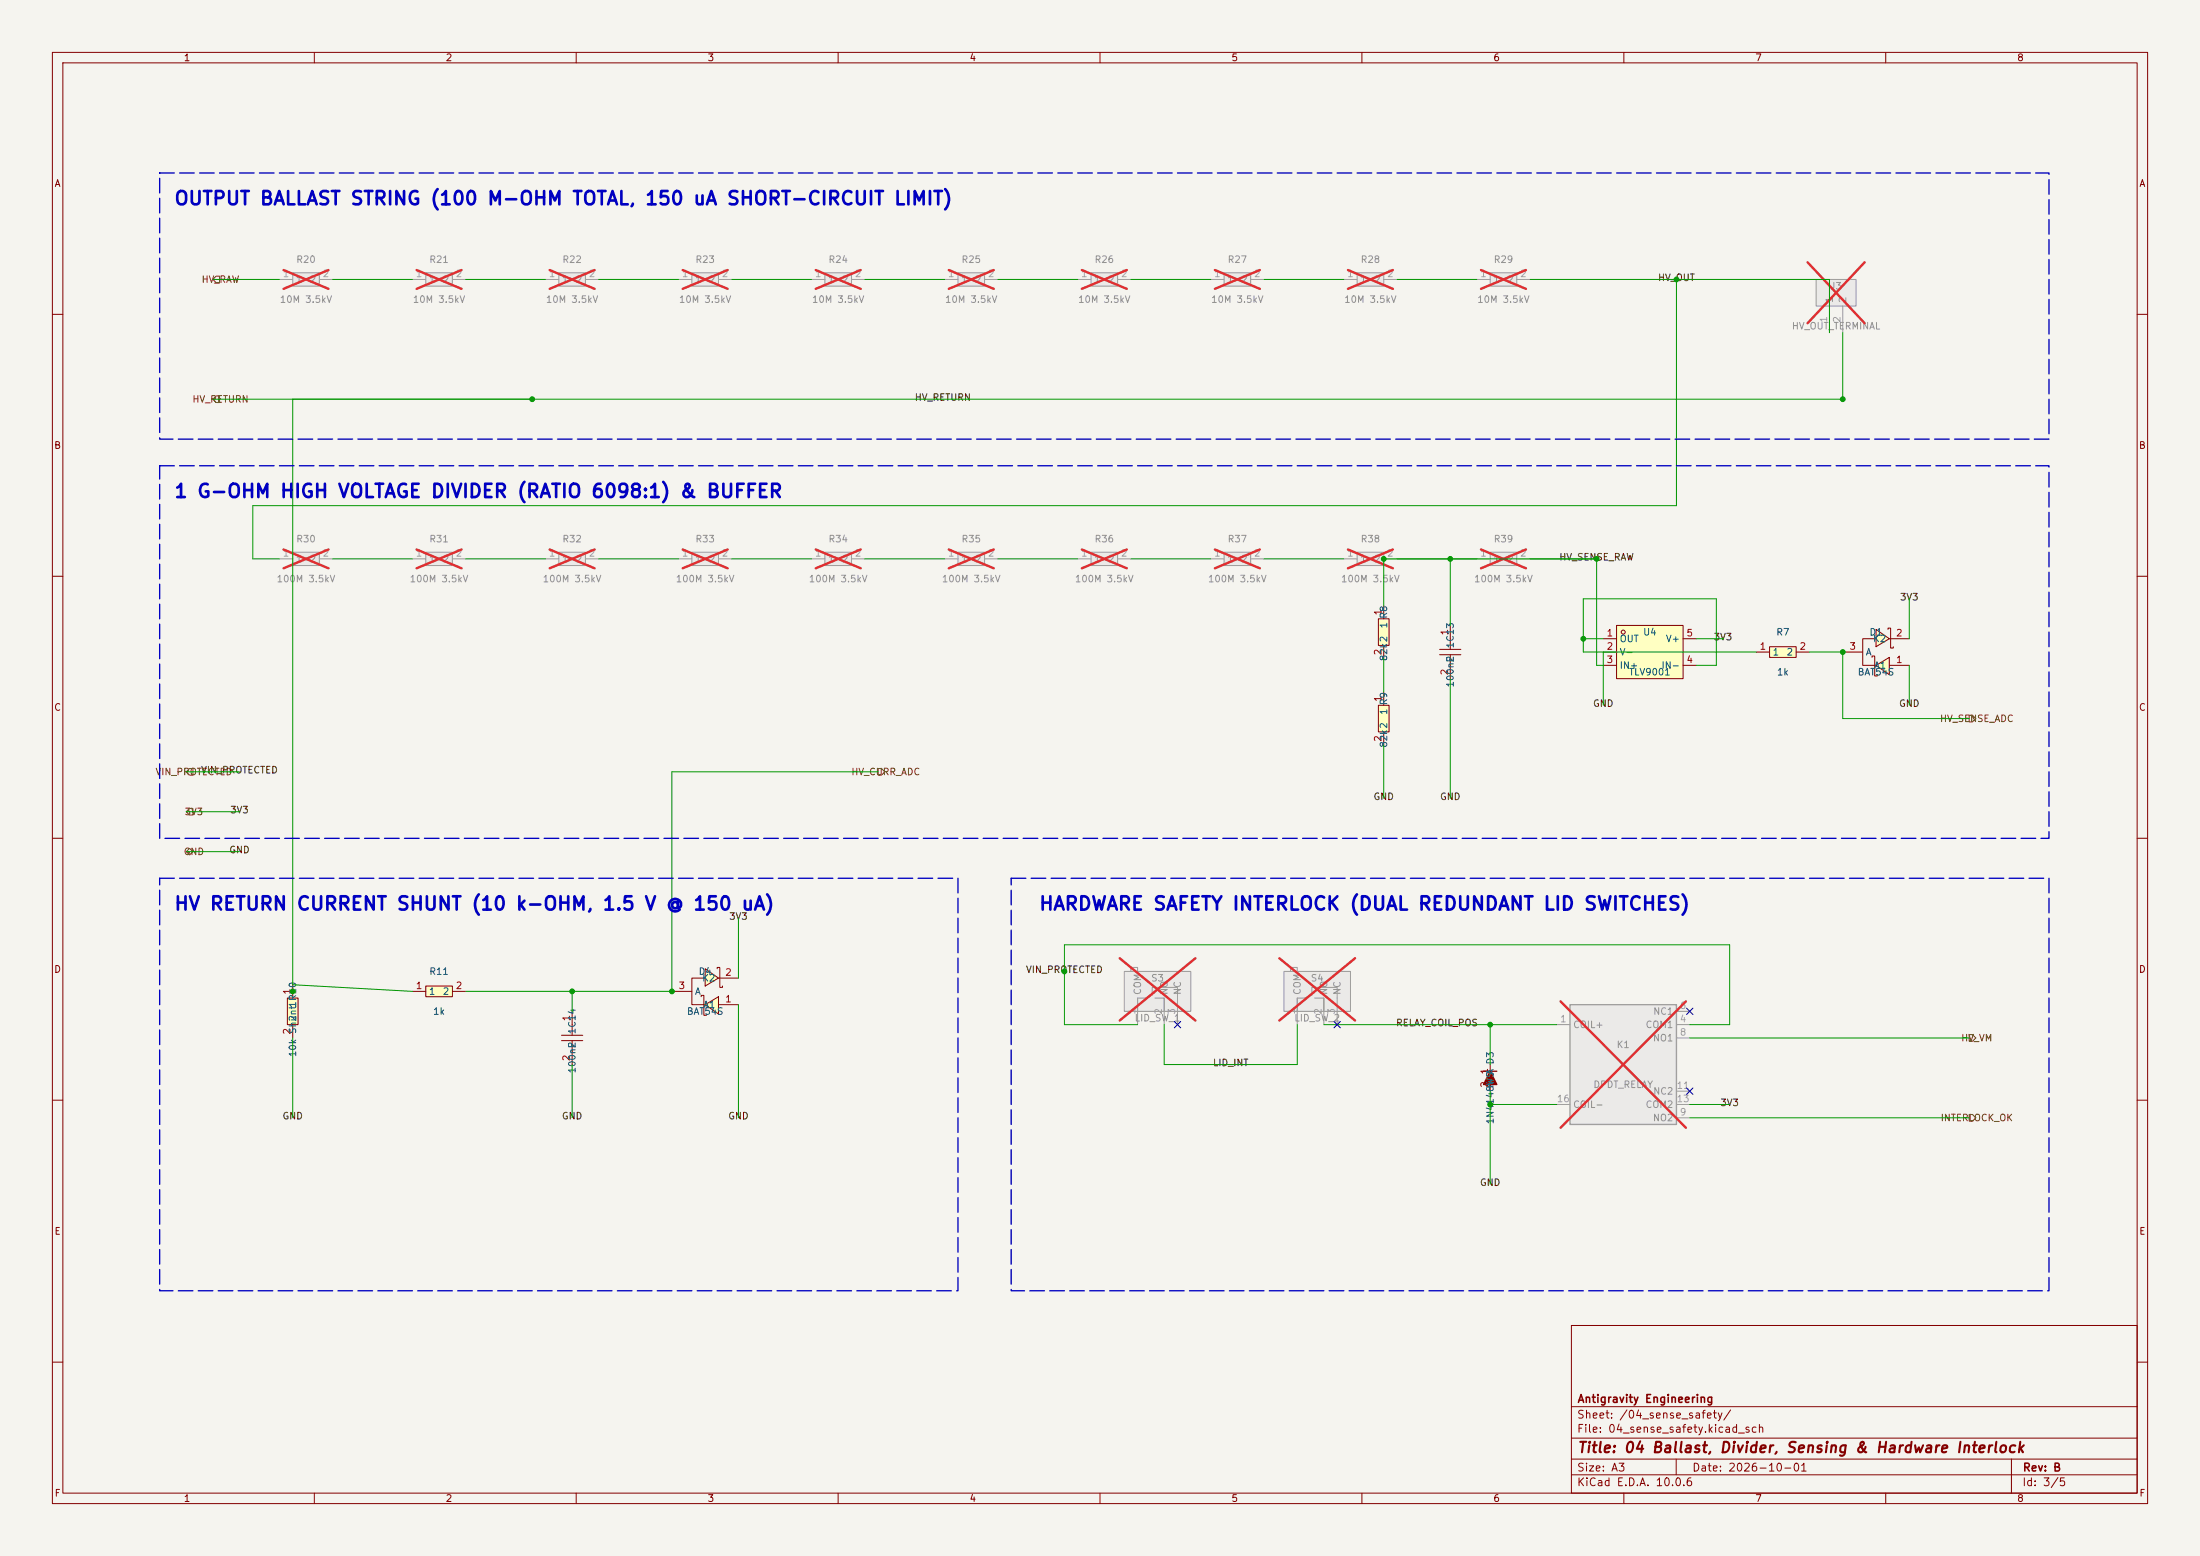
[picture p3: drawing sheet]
<svg xmlns="http://www.w3.org/2000/svg" width="420mm" height="297mm" viewBox="0 0 420 297" stroke-linecap="round" stroke-linejoin="round" font-family="sans-serif">
<path d="M0 0h420v297h-420z" fill="#f5f4ef" stroke="#f5f4ef" stroke-width=".19"/>
<g fill="none" stroke="#840000" stroke-width=".19">
<path d="M10 10h400v277h-400zM12 12h396v273h-396zM60 10v2M110 10v2M160 10v2M210 10v2M260 10v2M310 10v2M360 10v2M10 60h2M408 60h2M10 110h2"/>
<path d="M408 110h2M10 160h2M408 160h2M10 210h2M408 210h2M300 253h108v32h-108zM10 260h2M300 278.5h108M300 274.5h108M300 268.5h108M320 278.5v3M384 278.5v6.5"/>
<path d="M408 260h2M60 285v2M110 285v2M160 285v2M210 285v2M260 285v2M300 281.5h108M310 285v2M360 285v2"/>
</g>
<path d="M284.5 52.1h5.1v2.5h-5.1z" fill="#ebeae8"/>
<path d="M281.9 53.3h2.6M284.5 52.1h5.1v2.5h-5.1zM289.6 53.3h2.5" fill="none" stroke="#9c9b98" stroke-width=".19"/>
<path d="M282.7 51.5l8.6 3.6M291.3 51.5l-8.6 3.6" fill="none" stroke="#e12e31" stroke-width=".46"/>
<g fill="#ffffc2">
<path d="M134.6 191.8l2.6-1.6v3.4z"/>
<path d="M134.6 184.9l2.6 1.8-2.6 1.5z"/>
</g>
<path d="M107.2 197.6h4M107.2 198.6h4M109.2 193v4.6M109.2 198.6v4.6M128.3 189.2h3.8M133.9 190.2v-.2h.5v3.8h.5v-.2M134.6 191.8l2.6-1.6v3.4zM134.6 186.7h-2.5v5.1h2.5M134.6 184.9l2.6 1.8-2.6 1.5zM136.9 184.9v-.2h.5v3.8h.5v-.3M137.2 191.8h3.8M137.2 186.7h3.8" fill="none" stroke="#840000" stroke-width=".19"/>
<path d="M81.3 188.2h5.1v2h-5.1z" fill="#ffffc2"/>
<path d="M78.7 189.2h2.6M81.3 188.2h5.1v2h-5.1zM86.4 189.2h2.5" fill="none" stroke="#840000" stroke-width=".19"/>
<path d="M299.7 191.8h20.3v22.8h-20.3z" fill="#ebeae8"/>
<path d="M299.7 191.8h20.3v22.8h-20.3z" fill="none" stroke="#9c9b98" stroke-width=".25"/>
<path d="M297.2 195.6h2.5M320 195.6h2.6M320 193h2.6M320 198.1h2.6M297.2 210.8h2.5M320 213.4h2.6M320 208.3h2.6M320 210.8h2.6" fill="none" stroke="#9c9b98" stroke-width=".19"/>
<path d="M297.9 191.1l23.9 24.2M321.8 191.1l-23.9 24.2" fill="none" stroke="#e12e31" stroke-width=".46"/>
<path d="M54.9 190.5h2v5.1h-2z" fill="#ffffc2"/>
<path d="M54.9 190.5h2v5.1h-2zM55.9 188v2.5M55.9 195.6v2.5" fill="none" stroke="#840000" stroke-width=".19"/>
<path d="M208.3 52.1h5.1v2.5h-5.1z" fill="#ebeae8"/>
<path d="M205.7 53.3h2.6M208.3 52.1h5.1v2.5h-5.1zM213.4 53.3h2.5" fill="none" stroke="#9c9b98" stroke-width=".19"/>
<path d="M206.5 51.5l8.6 3.6M215.1 51.5l-8.6 3.6" fill="none" stroke="#e12e31" stroke-width=".46"/>
<path d="M233.7 52.1h5.1v2.5h-5.1z" fill="#ebeae8"/>
<path d="M231.1 53.3h2.6M233.7 52.1h5.1v2.5h-5.1zM238.8 53.3h2.5" fill="none" stroke="#9c9b98" stroke-width=".19"/>
<path d="M231.9 51.5l8.6 3.6M240.5 51.5l-8.6 3.6" fill="none" stroke="#e12e31" stroke-width=".46"/>
<path d="M132.1 52.1h5.1v2.5h-5.1z" fill="#ebeae8"/>
<path d="M129.5 53.3h2.6M132.1 52.1h5.1v2.5h-5.1zM137.2 53.3h2.5" fill="none" stroke="#9c9b98" stroke-width=".19"/>
<path d="M130.3 51.5l8.6 3.6M138.9 51.5l-8.6 3.6" fill="none" stroke="#e12e31" stroke-width=".46"/>
<path d="M157.5 52.1h5.1v2.5h-5.1z" fill="#ebeae8"/>
<path d="M154.9 53.3h2.6M157.5 52.1h5.1v2.5h-5.1zM162.6 53.3h2.5" fill="none" stroke="#9c9b98" stroke-width=".19"/>
<path d="M155.7 51.5l8.6 3.6M164.3 51.5l-8.6 3.6" fill="none" stroke="#e12e31" stroke-width=".46"/>
<path d="M233.7 105.4h5.1v2.6h-5.1z" fill="#ebeae8"/>
<path d="M231.1 106.7h2.6M233.7 105.4h5.1v2.6h-5.1zM238.8 106.7h2.5" fill="none" stroke="#9c9b98" stroke-width=".19"/>
<path d="M231.9 104.9l8.6 3.6M240.5 104.9l-8.6 3.6" fill="none" stroke="#e12e31" stroke-width=".46"/>
<path d="M208.3 105.4h5.1v2.6h-5.1z" fill="#ebeae8"/>
<path d="M205.7 106.7h2.6M208.3 105.4h5.1v2.6h-5.1zM213.4 106.7h2.5" fill="none" stroke="#9c9b98" stroke-width=".19"/>
<path d="M206.5 104.9l8.6 3.6M215.1 104.9l-8.6 3.6" fill="none" stroke="#e12e31" stroke-width=".46"/>
<path d="M308.6 119.4h12.7v10.1h-12.7z" fill="#ffffc2"/>
<g fill="none" stroke="#840000" stroke-width=".19">
<path d="M308.6 119.4h12.7v10.1h-12.7zM306.1 121.9h2.5M306.1 124.5h2.5M306.1 127h2.5M321.3 121.9h2.5M321.3 127h2.5"/>
<circle cx="309.9" cy="120.7" r=".38"/>
</g>
<g fill="#ffffc2">
<path d="M358.1 127l2.6-1.5v3.3z"/>
<path d="M358.1 120.1l2.6 1.8-2.6 1.5z"/>
</g>
<path d="M351.8 124.5h3.8M357.4 125.5v-.3h.5v3.8h.5v-.2M358.1 127l2.6-1.5v3.3zM358.1 121.9h-2.5v5.1h2.5M358.1 120.1l2.6 1.8-2.6 1.5zM360.4 120.1v-.2h.5v3.8h.5v-.3M360.7 127h3.8M360.7 121.9h3.8" fill="none" stroke="#840000" stroke-width=".19"/>
<path d="M259.1 105.4h5.1v2.6h-5.1z" fill="#ebeae8"/>
<path d="M256.5 106.7h2.6M259.1 105.4h5.1v2.6h-5.1zM264.2 106.7h2.5" fill="none" stroke="#9c9b98" stroke-width=".19"/>
<path d="M257.3 104.9l8.6 3.6M265.9 104.9l-8.6 3.6" fill="none" stroke="#e12e31" stroke-width=".46"/>
<path d="M182.9 105.4h5.1v2.6h-5.1z" fill="#ebeae8"/>
<path d="M180.3 106.7h2.6M182.9 105.4h5.1v2.6h-5.1zM188 106.7h2.5" fill="none" stroke="#9c9b98" stroke-width=".19"/>
<path d="M181.1 104.9l8.6 3.6M189.7 104.9l-8.6 3.6" fill="none" stroke="#e12e31" stroke-width=".46"/>
<path d="M259.1 52.1h5.1v2.5h-5.1z" fill="#ebeae8"/>
<path d="M256.5 53.3h2.6M259.1 52.1h5.1v2.5h-5.1zM264.2 53.3h2.5" fill="none" stroke="#9c9b98" stroke-width=".19"/>
<path d="M257.3 51.5l8.6 3.6M265.9 51.5l-8.6 3.6" fill="none" stroke="#e12e31" stroke-width=".46"/>
<path d="M182.9 52.1h5.1v2.5h-5.1z" fill="#ebeae8"/>
<path d="M180.3 53.3h2.6M182.9 52.1h5.1v2.5h-5.1zM188 53.3h2.5" fill="none" stroke="#9c9b98" stroke-width=".19"/>
<path d="M181.1 51.5l8.6 3.6M189.7 51.5l-8.6 3.6" fill="none" stroke="#e12e31" stroke-width=".46"/>
<path d="M81.3 105.4h5.1v2.6h-5.1z" fill="#ebeae8"/>
<path d="M78.7 106.7h2.6M81.3 105.4h5.1v2.6h-5.1zM86.4 106.7h2.5" fill="none" stroke="#9c9b98" stroke-width=".19"/>
<path d="M79.5 104.9l8.6 3.6M88.1 104.9l-8.6 3.6" fill="none" stroke="#e12e31" stroke-width=".46"/>
<path d="M55.9 105.4h5.1v2.6h-5.1z" fill="#ebeae8"/>
<path d="M53.3 106.7h2.6M55.9 105.4h5.1v2.6h-5.1zM61 106.7h2.5" fill="none" stroke="#9c9b98" stroke-width=".19"/>
<path d="M54.1 104.9l8.6 3.6M62.7 104.9l-8.6 3.6" fill="none" stroke="#e12e31" stroke-width=".46"/>
<path d="M106.7 105.4h5.1v2.6h-5.1z" fill="#ebeae8"/>
<path d="M104.1 106.7h2.6M106.7 105.4h5.1v2.6h-5.1zM111.8 106.7h2.5" fill="none" stroke="#9c9b98" stroke-width=".19"/>
<path d="M104.9 104.9l8.6 3.6M113.5 104.9l-8.6 3.6" fill="none" stroke="#e12e31" stroke-width=".46"/>
<path d="M81.3 52.1h5.1v2.5h-5.1z" fill="#ebeae8"/>
<path d="M78.7 53.3h2.6M81.3 52.1h5.1v2.5h-5.1zM86.4 53.3h2.5" fill="none" stroke="#9c9b98" stroke-width=".19"/>
<path d="M79.5 51.5l8.6 3.6M88.1 51.5l-8.6 3.6" fill="none" stroke="#e12e31" stroke-width=".46"/>
<path d="M55.9 52.1h5.1v2.5h-5.1z" fill="#ebeae8"/>
<path d="M53.3 53.3h2.6M55.9 52.1h5.1v2.5h-5.1zM61 53.3h2.5" fill="none" stroke="#9c9b98" stroke-width=".19"/>
<path d="M54.1 51.5l8.6 3.6M62.7 51.5l-8.6 3.6" fill="none" stroke="#e12e31" stroke-width=".46"/>
<path d="M132.1 105.4h5.1v2.6h-5.1z" fill="#ebeae8"/>
<path d="M129.5 106.7h2.6M132.1 105.4h5.1v2.6h-5.1zM137.2 106.7h2.5" fill="none" stroke="#9c9b98" stroke-width=".19"/>
<path d="M130.3 104.9l8.6 3.6M138.9 104.9l-8.6 3.6" fill="none" stroke="#e12e31" stroke-width=".46"/>
<path d="M157.5 105.4h5.1v2.6h-5.1z" fill="#ebeae8"/>
<path d="M154.9 106.7h2.6M157.5 105.4h5.1v2.6h-5.1zM162.6 106.7h2.5" fill="none" stroke="#9c9b98" stroke-width=".19"/>
<path d="M155.7 104.9l8.6 3.6M164.3 104.9l-8.6 3.6" fill="none" stroke="#e12e31" stroke-width=".46"/>
<path d="M106.7 52.1h5.1v2.5h-5.1z" fill="#ebeae8"/>
<path d="M104.1 53.3h2.6M106.7 52.1h5.1v2.5h-5.1zM111.8 53.3h2.5" fill="none" stroke="#9c9b98" stroke-width=".19"/>
<path d="M104.9 51.5l8.6 3.6M113.5 51.5l-8.6 3.6" fill="none" stroke="#e12e31" stroke-width=".46"/>
<path d="M263.1 118.1h2.1v5.1h-2.1z" fill="#ffffc2"/>
<path d="M263.1 118.1h2.1v5.1h-2.1zM264.2 115.6v2.5M264.2 123.2v2.5" fill="none" stroke="#840000" stroke-width=".19"/>
<path d="M284.5 105.4h5.1v2.6h-5.1z" fill="#ebeae8"/>
<path d="M281.9 106.7h2.6M284.5 105.4h5.1v2.6h-5.1zM289.6 106.7h2.5" fill="none" stroke="#9c9b98" stroke-width=".19"/>
<path d="M282.7 104.9l8.6 3.6M291.3 104.9l-8.6 3.6" fill="none" stroke="#e12e31" stroke-width=".46"/>
<path d="M276.9 119.4v4.5M274.8 123.9h4.1M274.8 125h4.1M276.9 125v4.5" fill="none" stroke="#840000" stroke-width=".19"/>
<path d="M263.1 134.6h2.1v5.1h-2.1z" fill="#ffffc2"/>
<path d="M263.1 134.6h2.1v5.1h-2.1zM264.2 132.1v2.5M264.2 139.7v2.5" fill="none" stroke="#840000" stroke-width=".19"/>
<path d="M214.6 185.4h12.7v7.6h-12.7z" fill="#ebeae8"/>
<path d="M214.6 185.4h12.7v7.6h-12.7zM215.9 185.4v-.7h1.3v.7M217.2 190.5v5.1M220 190v-1.5h4.8v7.1M220.5 189.5l-1.8 1h-1.5v2.5M220.5 190.5h1.7v2.5M222.2 190.5v5.1" fill="none" stroke="#9c9b98" stroke-width=".19"/>
<path d="M213.8 182.9l14.4 11.9M228.2 182.9l-14.4 11.9" fill="none" stroke="#e12e31" stroke-width=".46"/>
<path d="M245.1 185.4h12.7v7.6h-12.7z" fill="#ebeae8"/>
<path d="M245.1 185.4h12.7v7.6h-12.7zM246.4 185.4v-.7h1.2v.7M247.6 190.5v5.1M250.4 190v-1.5h4.9v7.1M250.9 189.5l-1.7 1h-1.6v2.5M250.9 190.5h1.8v2.5M252.7 190.5v5.1" fill="none" stroke="#9c9b98" stroke-width=".19"/>
<path d="M244.2 182.9l14.5 11.9M258.7 182.9l-14.5 11.9" fill="none" stroke="#e12e31" stroke-width=".46"/>
<path d="M346.7 53.3h7.6v5.1h-7.6z" fill="#ebeae8"/>
<path d="M346.7 53.3h7.6v5.1h-7.6zM349.2 58.4v5.1M351.8 58.4v5.1" fill="none" stroke="#9c9b98" stroke-width=".19"/>
<path d="M345.1 50.1l10.9 11.6M356 50.1l-10.9 11.6" fill="none" stroke="#e12e31" stroke-width=".46"/>
<path d="M284.5 204.5l1.2 2.5h-2.5z" fill="#840000" stroke="#840000" stroke-width=".25"/>
<path d="M283.2 204.5h2.5" fill="none" stroke="#840000" stroke-width=".25"/>
<path d="M284.5 203.2v5.1" fill="none" stroke="#840000" stroke-width=".19"/>
<path d="M337.8 123.4h5.1v2.1h-5.1z" fill="#ffffc2"/>
<path d="M335.3 124.5h2.5M337.8 123.4h5.1v2.1h-5.1zM342.9 124.5h2.5" fill="none" stroke="#840000" stroke-width=".19"/>
<path d="M41.3 52.7h.6v1.3h-.6l-.7-.7zM41.3 75.6h.6v1.2h-.6l-.7-.6zM375.9 136.5h.7l.6 .7-.6 .6h-.7zM35.6 154.9l.6-.6h.6v1.3h-.6zM36.2 146.7h.6v1.3h-.6l-.6-.7zM167.6 146.7h.7l.6 .6-.6 .7h-.7zM35.6 162.6l.6-.7 .6 .7-.6 .6zM375.9 197.5h.7l.6 .6-.6 .7h-.7zM375.9 212.7h.7l.6 .7-.6 .6h-.7z" fill="none" stroke="#725600" stroke-width=".19"/>
<g fill="none" stroke="#009600" stroke-width=".19">
<path d="M40.6 53.3h12.7M63.5 53.3h15.2M88.9 53.3h15.2M114.3 53.3h15.2M139.7 53.3h15.2M165.1 53.3h15.2M190.5 53.3h15.2M215.9 53.3h15.2M241.3 53.3h15.2M266.7 53.3h15.2M292.1 53.3h57.1v10.2M320 53.3v43.2h-271.7v10.2h5"/>
<path d="M55.9 76.2v111.8l22.8 1.2M351.8 63.5v12.7h-311.2M63.5 106.7h15.2M88.9 106.7h15.2M114.3 106.7h15.2M139.7 106.7h15.2M165.1 106.7h15.2M190.5 106.7h15.2M215.9 106.7h15.2M241.3 106.7h15.2M264.2 115.6v-8.9h40.6v20.3h1.3M276.9 106.7v12.7"/>
<path d="M364.5 114.3v7.6M264.2 125.7v6.4M276.9 129.5v22.9M302.3 121.9h3.8M306.1 124.5v10.1M323.8 121.9h5.1M335.3 124.5h-33v-10.2h25.4v12.7h-3.9M345.4 124.5h6.4v12.7h24.1M364.5 127v7.6M35.6 147.3h10.1M35.6 154.9h10.1M167.6 147.3h-39.3v41.9h-39.4"/>
<path d="M264.2 142.2v10.2M35.6 162.6h10.1M141 175.3v11.4M55.9 198.1v15.3M109.2 189.2v3.8M141 191.8v21.6M217.2 195.6h-14v-15.3h127v15.3h-7.6M222.2 195.6v7.6h25.4v-7.6M252.7 195.6h44.5M284.5 195.6v7.6M322.6 198.1h53.3M109.2 203.2v10.2"/>
<path d="M284.5 210.8h12.7M284.5 208.3v17.8M322.6 213.4h53.3M322.6 210.8h7.6"/>
</g>
<path d="M224.2 195l1.2 1.2M225.4 195l-1.2 1.2M254.7 195l1.2 1.2M255.9 195l-1.2 1.2M322 192.4l1.2 1.2M323.2 192.4l-1.2 1.2M322 207.7l1.2 1.2M323.2 207.7l-1.2 1.2" fill="none" stroke="#000084" stroke-width=".19"/>
<path d="M30.5 33h360.7v50.8h-360.7zM30.5 88.9h360.7v71.1h-360.7zM30.5 167.6h152.4v78.8h-152.4zM193 167.6h198.2v78.8h-198.2z" fill="none" stroke="#0000c2" stroke-width=".25" stroke-dasharray="2.8 1"/>
<g fill="#009600" stroke="#009600" stroke-width=".19">
<circle cx="284.5" cy="195.6" r=".46"/>
<circle cx="284.5" cy="210.8" r=".46"/>
<circle cx="203.2" cy="185.4" r=".46"/>
<circle cx="264.2" cy="106.7" r=".46"/>
<circle cx="101.6" cy="76.2" r=".46"/>
<circle cx="302.3" cy="121.9" r=".46"/>
<circle cx="55.9" cy="189.2" r=".46"/>
<circle cx="109.2" cy="189.2" r=".46"/>
<circle cx="128.3" cy="189.2" r=".46"/>
<circle cx="320" cy="53.3" r=".46"/>
<circle cx="276.9" cy="106.7" r=".46"/>
<circle cx="304.8" cy="106.7" r=".46"/>
<circle cx="351.8" cy="76.2" r=".46"/>
<circle cx="351.8" cy="124.5" r=".46"/>
</g>
<g font-size="2.5" fill="#0000c2">
<text x="33.1" y="39.8">OUTPUT BALLAST STRING (100 M-OHM TOTAL, 150 uA SHORT-CIRCUIT LIMIT)</text>
<text x="33.1" y="95.6">1 G-OHM HIGH VOLTAGE DIVIDER (RATIO 6098:1) &amp; BUFFER</text>
<text x="33.1" y="174.4">HV RETURN</text>
<text x="56.4" y="174.4">CURRENT SHUNT (10 k-OHM, 1.5 V @ 150 uA)</text>
<text x="198.2" y="174.4">HARDWARE SAFETY INTERLOCK (DUAL REDUNDANT LID SWITCHES)</text>
</g>
<text font-size="2" fill="#840000" x="301" y="277.8">Title: 04 Ballast, Divider, Sensing &amp; Hardware Interlock</text>
<g font-size="1.5" fill="#840000">
<text x="301" y="268.1">Antigravity Engineering</text>
<text x="300.9" y="273.8">File: 04_sense_safety.kicad_sch</text>
<text x="300.9" y="271.1">Sheet: /04_sense_safety/</text>
<text x="300.9" y="281.2">Size: A3</text>
<text x="322.9" y="281.2">Date: 2026-10-01</text>
<text x="386" y="281.2">Rev: B</text>
<text x="300.9" y="284">KiCad E.D.A. 10.0.6</text>
<text x="385.9" y="284">Id: 3/5</text>
</g>
<g font-size="1.3" fill="#840000">
<text x="35" y="12">1</text>
<text x="85" y="12">2</text>
<text x="135" y="12">3</text>
<text x="185" y="12">4</text>
<text x="235" y="12">5</text>
<text x="285" y="12">6</text>
<text x="335" y="12">7</text>
<text x="385" y="12">8</text>
<text x="10.3" y="36">A</text>
<text x="408.3" y="36">A</text>
<text x="10.2" y="86">B</text>
<text x="408.2" y="86">B</text>
<text x="10.2" y="136">C</text>
<text x="408.2" y="136">C</text>
<text x="10.2" y="186">D</text>
<text x="408.2" y="186">D</text>
<text x="10.3" y="236">E</text>
<text x="408.3" y="236">E</text>
<text x="10.3" y="286">F</text>
<text x="35" y="287">1</text>
<text x="85" y="287">2</text>
<text x="135" y="287">3</text>
<text x="185" y="287">4</text>
<text x="235" y="287">5</text>
<text x="285" y="287">6</text>
<text x="335" y="287">7</text>
<text x="385" y="287">8</text>
<text x="408.3" y="286">F</text>
</g>
<g font-size="1.3" fill="#a5a4a2">
<text x="53.9" y="53.2">1</text>
<text x="61.5" y="53.2">2</text>
<text x="79.3" y="53.2">1</text>
<text x="86.9" y="53.2">2</text>
<text x="104.7" y="53.2">1</text>
<text x="112.3" y="53.2">2</text>
<text x="130.1" y="53.2">1</text>
<text x="137.7" y="53.2">2</text>
<text x="155.5" y="53.2">1</text>
<text x="163.1" y="53.2">2</text>
<text x="180.9" y="53.2">1</text>
<text x="188.5" y="53.2">2</text>
<text x="206.3" y="53.2">1</text>
<text x="213.9" y="53.2">2</text>
<text x="231.7" y="53.2">1</text>
<text x="239.3" y="53.2">2</text>
<text x="257.1" y="53.2">1</text>
<text x="264.7" y="53.2">2</text>
<text x="282.5" y="53.2">1</text>
<text x="290.1" y="53.2">2</text>
<text x="349.1" y="61.7" transform="rotate(-90 349.1 61.7)">1</text>
<text x="351.7" y="61.7" transform="rotate(-90 351.7 61.7)">2</text>
<text x="53.9" y="106.5">1</text>
<text x="61.5" y="106.5">2</text>
<text x="79.3" y="106.5">1</text>
<text x="86.9" y="106.5">2</text>
<text x="104.7" y="106.5">1</text>
<text x="112.3" y="106.5">2</text>
<text x="130.1" y="106.5">1</text>
<text x="137.7" y="106.5">2</text>
<text x="155.5" y="106.5">1</text>
<text x="163.1" y="106.5">2</text>
<text x="180.9" y="106.5">1</text>
<text x="188.5" y="106.5">2</text>
<text x="206.3" y="106.5">1</text>
<text x="213.9" y="106.5">2</text>
<text x="231.7" y="106.5">1</text>
<text x="239.3" y="106.5">2</text>
<text x="257.1" y="106.5">1</text>
<text x="264.7" y="106.5">2</text>
<text x="282.5" y="106.5">1</text>
<text x="290.1" y="106.5">2</text>
<text x="217" y="193.8" transform="rotate(-90 217 193.8)">1</text>
<text x="222.1" y="193.8" transform="rotate(-90 222.1 193.8)">2</text>
<text x="224.7" y="193.8" transform="rotate(-90 224.7 193.8)">3</text>
<text x="247.5" y="193.8" transform="rotate(-90 247.5 193.8)">1</text>
<text x="252.6" y="193.8" transform="rotate(-90 252.6 193.8)">2</text>
<text x="255.1" y="193.8" transform="rotate(-90 255.1 193.8)">3</text>
<text x="297.7" y="195.4">1</text>
<text x="320.6" y="195.4">4</text>
<text x="320.6" y="192.9">6</text>
<text x="320.6" y="198">8</text>
<text x="320" y="208.1">11</text>
<text x="297.1" y="210.7">16</text>
<text x="320" y="210.7">13</text>
<text x="320.6" y="213.2">9</text>
</g>
<g font-size="1.3" fill="#939391">
<text x="56.4" y="50.5">R20</text>
<text x="81.8" y="50.5">R21</text>
<text x="107.2" y="50.5">R22</text>
<text x="132.6" y="50.5">R23</text>
<text x="158" y="50.5">R24</text>
<text x="183.4" y="50.5">R25</text>
<text x="208.8" y="50.5">R26</text>
<text x="234.2" y="50.5">R27</text>
<text x="259.6" y="50.5">R28</text>
<text x="285" y="50.5">R29</text>
<text x="53.3" y="58.1">10M 3.5kV</text>
<text x="56.4" y="54.3">1</text>
<text x="59" y="54.3">2</text>
<text x="78.7" y="58.1">10M 3.5kV</text>
<text x="81.8" y="54.3">1</text>
<text x="84.4" y="54.3">2</text>
<text x="104.1" y="58.1">10M 3.5kV</text>
<text x="107.2" y="54.3">1</text>
<text x="109.8" y="54.3">2</text>
<text x="129.5" y="58.1">10M 3.5kV</text>
<text x="132.6" y="54.3">1</text>
<text x="135.2" y="54.3">2</text>
<text x="154.9" y="58.1">10M 3.5kV</text>
<text x="158" y="54.3">1</text>
<text x="160.6" y="54.3">2</text>
<text x="180.3" y="58.1">10M 3.5kV</text>
<text x="183.4" y="54.3">1</text>
<text x="186" y="54.3">2</text>
<text x="205.7" y="58.1">10M 3.5kV</text>
<text x="208.8" y="54.3">1</text>
<text x="211.4" y="54.3">2</text>
<text x="231.1" y="58.1">10M 3.5kV</text>
<text x="234.2" y="54.3">1</text>
<text x="236.8" y="54.3">2</text>
<text x="256.5" y="58.1">10M 3.5kV</text>
<text x="259.6" y="54.3">1</text>
<text x="262.2" y="54.3">2</text>
<text x="281.9" y="58.1">10M 3.5kV</text>
<text x="285" y="54.3">1</text>
<text x="287.6" y="54.3">2</text>
<text x="349.3" y="55.6">J3</text>
<text x="350.2" y="57.9" transform="rotate(-90 350.2 57.9)">1</text>
<text x="352.8" y="57.9" transform="rotate(-90 352.8 57.9)">2</text>
<text x="342" y="63.2">HV_OUT_TERMINAL</text>
<text x="56.4" y="107.6">1</text>
<text x="56.4" y="103.8">R30</text>
<text x="59" y="107.6">2</text>
<text x="81.8" y="107.6">1</text>
<text x="81.8" y="103.8">R31</text>
<text x="84.4" y="107.6">2</text>
<text x="107.2" y="107.6">1</text>
<text x="107.2" y="103.8">R32</text>
<text x="109.8" y="107.6">2</text>
<text x="132.6" y="107.6">1</text>
<text x="132.6" y="103.8">R33</text>
<text x="135.2" y="107.6">2</text>
<text x="158" y="107.6">1</text>
<text x="158" y="103.8">R34</text>
<text x="160.6" y="107.6">2</text>
<text x="183.4" y="107.6">1</text>
<text x="183.4" y="103.8">R35</text>
<text x="186" y="107.6">2</text>
<text x="208.8" y="107.6">1</text>
<text x="208.8" y="103.8">R36</text>
<text x="211.4" y="107.6">2</text>
<text x="234.2" y="107.6">1</text>
<text x="234.2" y="103.8">R37</text>
<text x="236.8" y="107.6">2</text>
<text x="259.6" y="107.6">1</text>
<text x="259.6" y="103.8">R38</text>
<text x="262.2" y="107.6">2</text>
<text x="285" y="107.6">1</text>
<text x="285" y="103.8">R39</text>
<text x="287.6" y="107.6">2</text>
<text x="52.7" y="111.5">100M 3.5kV</text>
<text x="78.1" y="111.5">100M 3.5kV</text>
<text x="103.5" y="111.5">100M 3.5kV</text>
<text x="128.9" y="111.5">100M 3.5kV</text>
<text x="154.3" y="111.5">100M 3.5kV</text>
<text x="179.7" y="111.5">100M 3.5kV</text>
<text x="205.1" y="111.5">100M 3.5kV</text>
<text x="230.5" y="111.5">100M 3.5kV</text>
<text x="255.9" y="111.5">100M 3.5kV</text>
<text x="281.3" y="111.5">100M 3.5kV</text>
<text x="218.1" y="190" transform="rotate(-90 218.1 190)">COM</text>
<text x="219.6" y="187.7">S3</text>
<text x="223.2" y="190" transform="rotate(-90 223.2 190)">NO</text>
<text x="225.8" y="190" transform="rotate(-90 225.8 190)">NC</text>
<text x="248.6" y="190" transform="rotate(-90 248.6 190)">COM</text>
<text x="250.1" y="187.7">S4</text>
<text x="253.7" y="190" transform="rotate(-90 253.7 190)">NO</text>
<text x="256.2" y="190" transform="rotate(-90 256.2 190)">NC</text>
<text x="216.5" y="195.3">LID_SW_1</text>
<text x="247" y="195.3">LID_SW_2</text>
<text x="300.2" y="196.5">COIL+</text>
<text x="314" y="196.5">COM1</text>
<text x="315.5" y="194">NC1</text>
<text x="308.5" y="200.4">K1</text>
<text x="315.4" y="199.1">NO1</text>
<text x="304.1" y="208">DPDT_RELAY</text>
<text x="315.5" y="209.2">NC2</text>
<text x="300.2" y="211.8">COIL-</text>
<text x="314" y="211.8">COM2</text>
<text x="315.4" y="214.3">NO2</text>
</g>
<g font-size="1.3" fill="#0f0f0f">
<text x="316.4" y="54">HV_OUT</text>
<text x="174.5" y="76.8">HV_RETURN</text>
<text x="297.6" y="107.3">HV_SENSE_RAW</text>
<text x="362.6" y="114.9">3V3</text>
<text x="327" y="122.5">3V3</text>
<text x="304" y="135.2">GND</text>
<text x="362.4" y="135.2">GND</text>
<text x="38.3" y="147.9">VIN_PROTECTED</text>
<text x="43.8" y="155.6">3V3</text>
<text x="262.1" y="153">GND</text>
<text x="274.8" y="153">GND</text>
<text x="43.7" y="163.2">GND</text>
<text x="139.1" y="175.9">3V3</text>
<text x="195.8" y="186">VIN_PROTECTED</text>
<text x="266.4" y="196.2">RELAY_COIL_POS</text>
<text x="231.4" y="203.8">LID_INT</text>
<text x="53.8" y="214">GND</text>
<text x="107.2" y="214">GND</text>
<text x="138.9" y="214">GND</text>
<text x="328.3" y="211.4">3V3</text>
<text x="282.4" y="226.7">GND</text>
</g>
<g font-size="1.3" fill="#725600">
<text x="38.4" y="54.3">HV_RAW</text>
<text x="36.6" y="77.2">HV_RETURN</text>
<text x="370.2" y="138.1">HV_SENSE_ADC</text>
<text x="29.6" y="148.3">VIN_PROTECTED</text>
<text x="162.4" y="148.3">HV_CURR_ADC</text>
<text x="35.1" y="155.9">3V3</text>
<text x="35" y="163.5">GND</text>
<text x="374.3" y="199.1">HV_VM</text>
<text x="370.4" y="214.3">INTERLOCK_OK</text>
</g>
<g font-size="1.3" fill="#a90000">
<text x="264" y="117.6" transform="rotate(-90 264 117.6)">1</text>
<text x="264" y="125.2" transform="rotate(-90 264 125.2)">2</text>
<text x="276.7" y="121.4" transform="rotate(-90 276.7 121.4)">1</text>
<text x="306.6" y="121.8">1</text>
<text x="306.6" y="124.3">2</text>
<text x="321.8" y="121.8">5</text>
<text x="335.8" y="124.3">1</text>
<text x="343.4" y="124.3">2</text>
<text x="353" y="124.3">3</text>
<text x="361.9" y="121.8">2</text>
<text x="276.7" y="129" transform="rotate(-90 276.7 129)">2</text>
<text x="306.6" y="126.9">3</text>
<text x="321.8" y="126.9">4</text>
<text x="361.9" y="126.9">1</text>
<text x="264" y="134.1" transform="rotate(-90 264 134.1)">1</text>
<text x="264" y="141.7" transform="rotate(-90 264 141.7)">2</text>
<text x="55.7" y="190" transform="rotate(-90 55.7 190)">1</text>
<text x="79.3" y="189.1">1</text>
<text x="86.9" y="189.1">2</text>
<text x="129.4" y="189.1">3</text>
<text x="138.3" y="191.6">1</text>
<text x="138.3" y="186.6">2</text>
<text x="55.7" y="197.6" transform="rotate(-90 55.7 197.6)">2</text>
<text x="109.1" y="195" transform="rotate(-90 109.1 195)">1</text>
<text x="109.1" y="202.7" transform="rotate(-90 109.1 202.7)">2</text>
<text x="284.3" y="207.7" transform="rotate(-90 284.3 207.7)">2</text>
<text x="284.3" y="205.2" transform="rotate(-90 284.3 205.2)">1</text>
</g>
<g font-size="1.3" fill="#006464">
<text x="265.1" y="120.1" transform="rotate(-90 265.1 120.1)">1 R8</text>
<text x="277.8" y="123.9" transform="rotate(-90 277.8 123.9)">1C13</text>
<text x="309.1" y="122.9">OUT</text>
<text x="309.1" y="125.4">V-</text>
<text x="313.6" y="121.6">U4</text>
<text x="317.9" y="122.9">V+</text>
<text x="338.3" y="125.4">1</text>
<text x="339" y="121.6">R7</text>
<text x="341" y="125.4">2</text>
<text x="356.1" y="125.4">A</text>
<text x="356.8" y="121.6">D1</text>
<text x="357.5" y="122.9">K2</text>
<text x="265.1" y="126.3" transform="rotate(-90 265.1 126.3)">82k2</text>
<text x="277.8" y="131.3" transform="rotate(-90 277.8 131.3)">100nF</text>
<text x="277.8" y="126.5" transform="rotate(-90 277.8 126.5)">2</text>
<text x="309.1" y="128">IN+</text>
<text x="310.9" y="129.2">TLV9001</text>
<text x="317.1" y="128">IN-</text>
<text x="339.1" y="129.2">1k</text>
<text x="354.5" y="129.2">BAT54S</text>
<text x="357.6" y="128">A1</text>
<text x="265.1" y="136.6" transform="rotate(-90 265.1 136.6)">1 R9</text>
<text x="265.1" y="142.8" transform="rotate(-90 265.1 142.8)">82k2</text>
<text x="81.8" y="190.2">1</text>
<text x="81.8" y="186.4">R11</text>
<text x="84.4" y="190.2">2</text>
<text x="132.6" y="190.2">A</text>
<text x="133.3" y="186.4">D4</text>
<text x="133.9" y="187.7">K2</text>
<text x="56.8" y="195.1" transform="rotate(-90 56.8 195.1)">2</text>
<text x="82.6" y="194">1k</text>
<text x="110.2" y="197.5" transform="rotate(-90 110.2 197.5)">1C14</text>
<text x="131" y="194">BAT54S</text>
<text x="134.1" y="192.7">A1</text>
<text x="56.8" y="201.9" transform="rotate(-90 56.8 201.9)">10k Shunt1R10</text>
<text x="110.2" y="200.2" transform="rotate(-90 110.2 200.2)">2</text>
<text x="110.2" y="205" transform="rotate(-90 110.2 205)">100nF</text>
<text x="285.4" y="207.7" transform="rotate(-90 285.4 207.7)">K</text>
<text x="285.4" y="205.3" transform="rotate(-90 285.4 205.3)">A D3</text>
<text x="285.4" y="214.7" transform="rotate(-90 285.4 214.7)">1N4148WS</text>
</g>
</svg>
